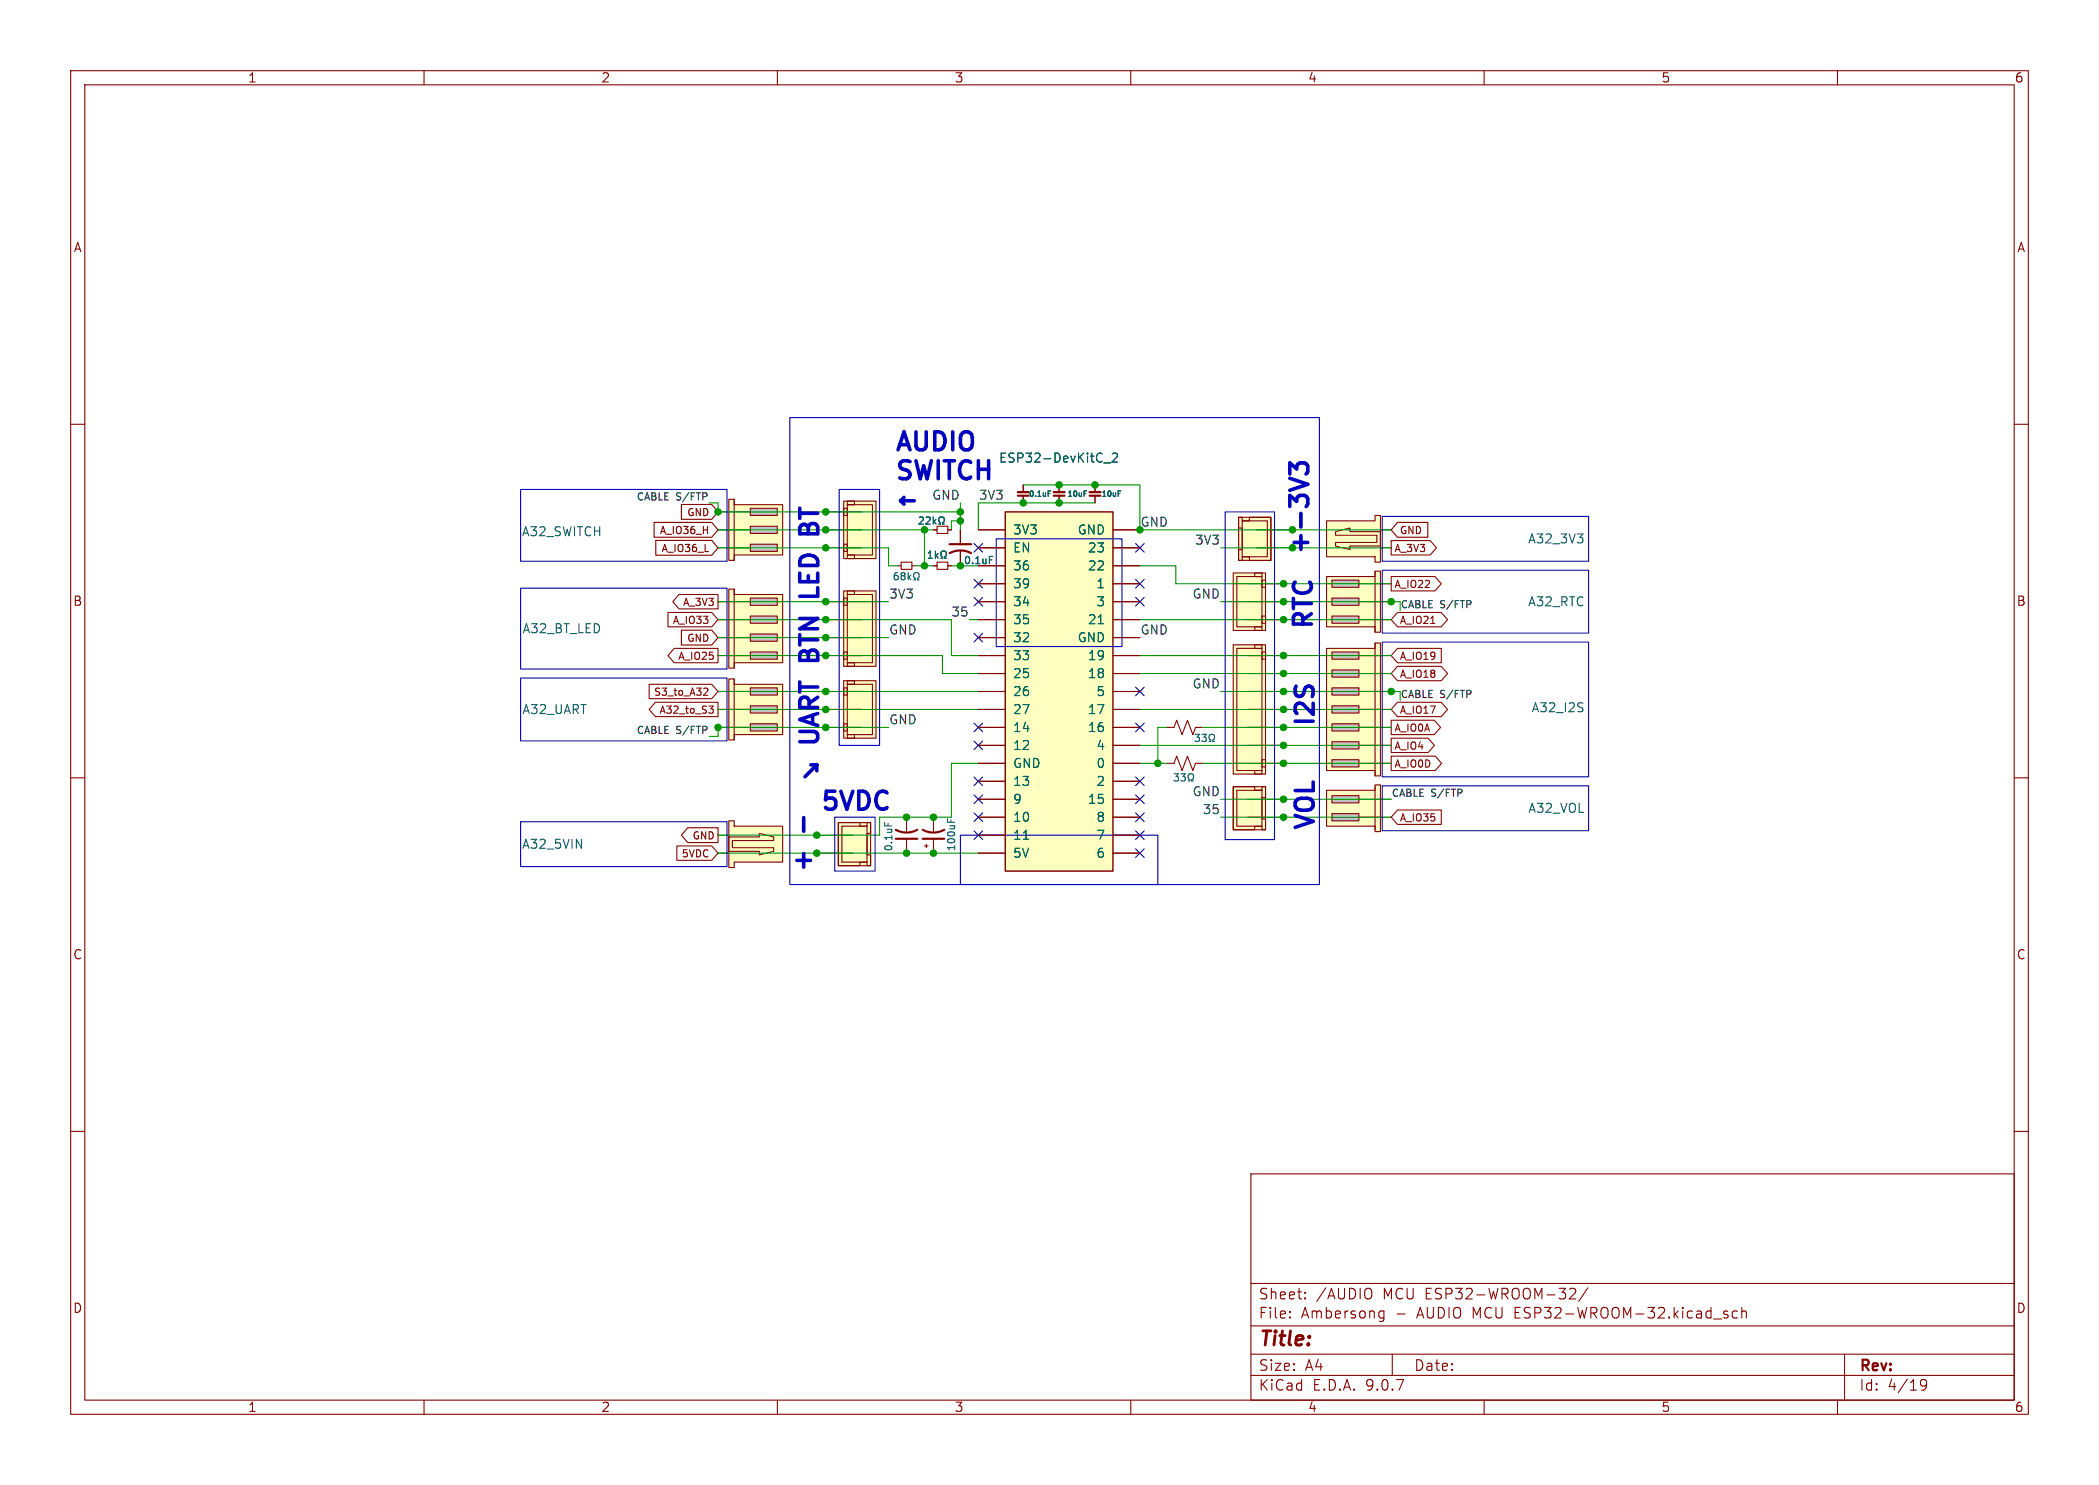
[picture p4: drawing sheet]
<svg xmlns="http://www.w3.org/2000/svg" width="297mm" height="210mm" viewBox="0 0 297 210" stroke-linecap="round" stroke-linejoin="round" font-family="sans-serif">
<g fill="none" stroke="#840000" stroke-width=".15">
<path d="M10 10h277v190h-277zM12 12h273v186h-273zM60 10v2M110 10v2M160 10v2M210 10v2M260 10v2M10 60h2M127.5 79.5h1.5v1h-1.5zM285 60h2M127 80h.5M129 80h.5"/>
<path d="M10 110h2M285 110h2M10 160h2M177 166h108v32h-108zM285 160h2M60 198v2M110 198v2M160 198v2M177 194.5h108M177 191.5h108M177 187.5h108M177 181.5h108"/>
<path d="M182.5 186.3h.1l-.1 .1M182.5 186.3v.1M182.5 185.5v.1M182.5 185.5h.1l-.1 .1M184.7 183.6v.1M184.7 183.6h-.1l.1 .1M184.7 182.8v.1M184.7 182.8h-.1l.1 .1M194 182.4l.1 .3-.1 .8M195.2 186.3l.2 .1 .4-.1M195.2 185.5l.2-.1 .4 .1M195.8 185.4v1.2a.41 .41 0 0 1-.5 .3"/>
<path d="M197 191.5v3M210 198v2M222.1 182.3l.2-.1 .5 .1a.41 .41 0 0 1 .1 .5l-.9 .9h1M224.7 182.1l-1.3 2M244.5 185.5l-.4-.1-.2 .2 .1 .2 .5 .2v.1v.2l-.2 .1-.4-.1M245.8 185.5l-.4-.1-.3 .3v.4l.1 .2 .2 .1 .4-.1M246.5 185.5a.37 .37 0 0 1 .6 .1v.8M246.5 184.9v1.5M260 198v2M261 191.5v6.5M271.7 195.4l.3-.3h.3l.2 .1a.99 .99 0 0 1-.3 1.4h-.3M271.7 195.7l.3 .3h.3l.3-.3"/>
</g>
<path d="M127 81h-.3a.68 .68 0 0 0 0 1l.4-.1v-.3l-.2-.2h-.2l-.2 .2M127.7 81.4l-.2-.2 .2-.2h.3l.1 .2-.2 .2M127.7 81.4l-.2 .2v.3l.2 .1 .3-.1 .1-.1-.1-.3-.1-.1M127.7 81.4h.2M128.5 81v1M128.6 81.6l.3 .4M128.9 81.3l-.4 .4M129.3 82h.2v-.2a.43 .43 0 0 1-.2-.6 .43 .43 0 0 1 .6-.2 .47 .47 0 0 1-.1 .8v.2h.3" fill="none" stroke="#006464" stroke-width=".15"/>
<path d="M142.2 72.4h15.3v50.8h-15.3z" fill="#ffffc2"/>
<path d="M142.2 72.4h15.3v50.8h-15.3z" fill="none" stroke="#840000" stroke-width=".2"/>
<g fill="none" stroke="#840000" stroke-width=".15">
<path d="M138.4 74.9h3.8M138.4 77.5h3.8M157.5 74.9h3.8M157.5 77.5h3.8M138.4 80h3.8M138.4 82.6h3.8M138.4 85.1h3.8M138.4 87.6h3.8M138.4 90.2h3.8M138.4 92.7h3.8M138.4 95.3h3.8M138.4 97.8h3.8"/>
<path d="M157.5 80h3.8M157.5 82.6h3.8M157.5 85.1h3.8M157.5 87.6h3.8M157.5 90.2h3.8M157.5 92.7h3.8M157.5 95.3h3.8M157.5 97.8h3.8M138.4 100.3h3.8M138.4 102.9h3.8M138.4 105.4h3.8M138.4 108h3.8"/>
<path d="M138.4 110.5h3.8M138.4 113h3.8M138.4 115.6h3.8M138.4 118.1h3.8M157.5 100.3h3.8M157.5 102.9h3.8M157.5 105.4h3.8M157.5 108h3.8M157.5 110.5h3.8M157.5 113h3.8M157.5 115.6h3.8M157.5 118.1h3.8"/>
<path d="M138.4 120.7h3.8M157.5 120.7h3.8"/>
</g>
<path d="M156.2 65.5h.9M157.4 64.2l.2-.1h.3l.2 .1v.2v.2l-.8 .7h.8M155.4 88.2h.7M144.8 118.7h.7" fill="none" stroke="#006464" stroke-width=".15"/>
<path d="M187.7 73.7h6.9v-.8h.7v6.6h-.7v-.8h-6.9z" fill="#ffffc2"/>
<g fill="none" stroke="#840000" stroke-width=".15">
<path d="M132.1 74.9h.5M132.6 74.4h1.5v1h-1.5zM134.1 74.9h.5M135.9 74.9v2.1M135.9 78v2M144.8 68.6v1M144.8 70.1v1M149.9 68.6v1M149.9 70.1v1M187.7 73.7h6.9v-.8h.7v6.6h-.7v-.8h-6.9zM189 75.2l2-.5v.5h4.3v2h-4.3v.5l-2-.5v-.5h5.8v-1h-5.8zM195.3 77.5h1.5"/>
<path d="M195.3 74.9h1.5"/>
</g>
<path d="M140 78.7h.5M148.3 69.4h.4M148.3 69.8h.3M153.4 69.4h.3M223.2 75.5h.8l-.5 .5M223.9 76.1v.6" fill="none" stroke="#006464" stroke-width=".15"/>
<path d="M134.4 78.2a3.2 3.2 0 0 1 3 0M134.4 77h3M144 70.1h1.5M149.1 70.1h1.5" fill="none" stroke="#840000" stroke-width=".3"/>
<path d="M144 69.6h1.5M149.1 69.6h1.5" fill="none" stroke="#840000" stroke-width=".33"/>
<path d="M103.1 70.6h.8v.8h6.8v7.1h-6.8v.7h-.8z" fill="#ffffc2"/>
<g fill="#c2c2c2">
<path d="M106.2 71.9h3.8v1h-3.8z"/>
<path d="M106.2 74.4h3.8v1h-3.8z"/>
<path d="M106.2 77h3.8v1h-3.8z"/>
</g>
<path d="M101.6 72.4h4.6M101.6 74.9h4.6M101.6 77.5h4.6M103.1 70.6h.8v.8h6.8v7.1h-6.8v.7h-.8zM103.9 70.6v8.6M106.2 71.9h3.8v1h-3.8zM106.2 74.4h3.8v1h-3.8zM106.2 77h3.8v1h-3.8z" fill="none" stroke="#840000" stroke-width=".15"/>
<g fill="#ffffc2">
<path d="M174.5 111.3h4.6v6h-4.6z"/>
<path d="M174.5 111.3h3v.5h1.1v-.5h.5v1.5h-.5v3h.5v1.5h-.5v-.5h-1.1v.5h-3z"/>
</g>
<path d="M154.9 68.6v1M154.9 70.1v1M174.5 111.3h4.6v6h-4.6zM174.5 111.3h3v.5h1.1v-.5h.5v1.5h-.5v3h.5v1.5h-.5v-.5h-1.1v.5h-3zM175 111.8h3.6v5h-3.6zM176.5 113h5.1M176.5 115.6h5.1" fill="none" stroke="#840000" stroke-width=".15"/>
<path d="M154.2 70.1h1.5" fill="none" stroke="#840000" stroke-width=".3"/>
<path d="M154.2 69.6h1.5" fill="none" stroke="#840000" stroke-width=".33"/>
<path d="M158.2 69.4h.4" fill="none" stroke="#006464" stroke-width=".15"/>
<g fill="#ffffc2">
<path d="M175.3 73.2h4.5v6h-4.5z"/>
<path d="M175.3 73.2h.5v.5h1v-.5h3v6h-3v-.5h-1v.5h-.5v-1.5h.5v-3h-.5z"/>
</g>
<path d="M175.3 73.2h4.5v6h-4.5zM175.3 73.2h.5v.5h1v-.5h3v6h-3v-.5h-1v.5h-.5v-1.5h.5v-3h-.5zM175.8 73.7h3.5v5h-3.5zM177.8 77.5h5.1M177.8 74.9h5.1" fill="none" stroke="#840000" stroke-width=".15"/>
<path d="M174.5 81h4.6v8.2h-4.6z" fill="#ffffc2"/>
<path d="M174.5 81h4.6v8.2h-4.6zM175 81.5h3.6v7.1h-3.6zM176.5 82.6h5.1M176.5 85.1h5.1M176.5 87.6h5.1M177.5 81h1.1v.5h-1.1zM177.5 88.6h1.1v.6h-1.1zM178.6 82h.5v1.1h-.5zM178.6 87.1h.5v1h-.5z" fill="none" stroke="#840000" stroke-width=".15"/>
<path d="M174.5 91.2h4.6v18.3h-4.6z" fill="#ffffc2"/>
<g fill="none" stroke="#840000" stroke-width=".15">
<path d="M174.5 91.2h4.6v18.3h-4.6zM175 91.7h3.6v17.3h-3.6zM176.5 92.7h5.1M176.5 95.3h5.1M176.5 97.8h5.1M177.5 91.2h1.1v.5h-1.1zM178.6 92.2h.5v1h-.5zM176.5 100.3h5.1M176.5 102.9h5.1M176.5 105.4h5.1M176.5 108h5.1M177.5 109h1.1v.5h-1.1z"/>
<path d="M178.6 107.4h.5v1.1h-.5z"/>
</g>
<path d="M187.7 111.8h6.9v-.8h.7v6.6h-.7v-.8h-6.9z" fill="#ffffc2"/>
<g fill="#c2c2c2">
<path d="M188.5 115.1h3.8v1h-3.8z"/>
<path d="M188.5 112.5h3.8v1h-3.8z"/>
</g>
<path d="M187.7 111.8h6.9v-.8h.7v6.6h-.7v-.8h-6.9zM188.5 115.1h3.8v1h-3.8zM188.5 112.5h3.8v1h-3.8zM192.3 115.6h4.5M192.3 113h4.5M194.6 111.3v6" fill="none" stroke="#840000" stroke-width=".15"/>
<path d="M103.1 96h.8v.8h6.8v7.1h-6.8v.7h-.8z" fill="#ffffc2"/>
<g fill="#c2c2c2">
<path d="M106.2 97.3h3.8v1h-3.8z"/>
<path d="M106.2 99.8h3.8v1h-3.8z"/>
<path d="M106.2 102.4h3.8v1h-3.8z"/>
</g>
<path d="M101.6 97.8h4.6M103.1 96h.8v.8h6.8v7.1h-6.8v.7h-.8zM103.9 96v8.6M106.2 97.3h3.8v1h-3.8zM106.2 99.8h3.8v1h-3.8zM101.6 100.3h4.6M101.6 102.9h4.6M106.2 102.4h3.8v1h-3.8zM165.1 102.9h1l.4-1 .8 2 .7-2 .8 2 .4-1h1" fill="none" stroke="#840000" stroke-width=".15"/>
<path d="M169.1 103.8h.6l-.3 .4 .3 .1v.5l-.2 .1-.4-.1M170.1 103.8h.6l-.4 .4 .3 .1v.5l-.1 .1-.4-.1M171.1 104.9h.2v-.2a.43 .43 0 0 1-.2-.6 .43 .43 0 0 1 .6-.2 .47 .47 0 0 1-.1 .8v.2h.2" fill="none" stroke="#006464" stroke-width=".15"/>
<path d="M103.1 83.3h.8v.8h6.8v9.6h-6.8v.8h-.8z" fill="#ffffc2"/>
<g fill="#c2c2c2">
<path d="M106.2 84.6h3.8v1h-3.8z"/>
<path d="M106.2 87.1h3.8v1h-3.8z"/>
<path d="M106.2 89.7h3.8v1h-3.8z"/>
<path d="M106.2 92.2h3.8v1h-3.8z"/>
</g>
<path d="M101.6 85.1h4.6M101.6 87.6h4.6M101.6 90.2h4.6M101.6 92.7h4.6M103.1 83.3h.8v.8h6.8v9.6h-6.8v.8h-.8zM103.9 83.3v11.2M106.2 84.6h3.8v1h-3.8zM106.2 87.1h3.8v1h-3.8zM106.2 89.7h3.8v1h-3.8zM106.2 92.2h3.8v1h-3.8z" fill="none" stroke="#840000" stroke-width=".15"/>
<path d="M103.1 116.1h.8v.7h6.8v5.1h-6.8v.8h-.8z" fill="#ffffc2"/>
<path d="M101.6 118.1h1.5M103.1 116.1h.8v.7h6.8v5.1h-6.8v.8h-.8zM103.1 118.4h4.3v-.5l2.1 .5v.5h-5.9v1h5.9v.5l-2.1 .5v-.5h-4.3zM165.1 108h1l.4-1.1 .8 2.1 .7-2.1 .8 2.1 .4-1h1M101.6 120.7h1.5" fill="none" stroke="#840000" stroke-width=".15"/>
<path d="M166.1 109.4h.7l-.4 .4 .3 .1v.4l-.1 .1-.5-.1M167.1 109.4h.6l-.3 .4 .3 .1v.4l-.2 .1-.4-.1M168.1 110.4h.2v-.1a.43 .43 0 0 1-.2-.6 .43 .43 0 0 1 .6-.2 .47 .47 0 0 1-.1 .8v.1h.3" fill="none" stroke="#006464" stroke-width=".15"/>
<g fill="#ffffc2">
<path d="M118.6 116.3h4.6v6.1h-4.6z"/>
<path d="M118.6 116.3h3.1v.5h1v-.5h.5v1.6h-.5v3h.5v1.5h-.5v-.5h-1v.5h-3.1z"/>
</g>
<path d="M115.6 118.1h5M118.6 116.3h4.6v6.1h-4.6zM118.6 116.3h3.1v.5h1v-.5h.5v1.6h-.5v3h.5v1.5h-.5v-.5h-1v.5h-3.1zM119.1 116.8h3.6v5.1h-3.6zM130.8 119.6h.5M131.1 119.4v.5M132.1 115.6v2M132.1 118.6v2.1M115.6 120.7h5" fill="none" stroke="#840000" stroke-width=".15"/>
<path d="M130.6 117.3a3.2 3.2 0 0 0 3 0M130.6 118.6h3" fill="none" stroke="#840000" stroke-width=".3"/>
<path d="M134.1 115.8v.5M134.5 115.9v.4" fill="none" stroke="#006464" stroke-width=".15"/>
<path d="M119.4 96.3h4.6v8.1h-4.6z" fill="#ffffc2"/>
<path d="M116.8 97.8h5.1M119.4 97.3h.5v1h-.5zM119.4 96.3h4.6v8.1h-4.6zM119.9 96.3h1v.5h-1zM119.9 96.8h3.5v7.1h-3.5zM116.8 100.3h5.1M116.8 102.9h5.1M119.4 102.4h.5v1h-.5zM119.9 103.9h1v.5h-1zM128.3 115.6v2M128.3 118.6v2.1" fill="none" stroke="#840000" stroke-width=".15"/>
<path d="M126.7 117.3a3.2 3.2 0 0 0 3.1 0M126.7 118.6h3.1" fill="none" stroke="#840000" stroke-width=".3"/>
<path d="M125.2 116.3v.5" fill="none" stroke="#006464" stroke-width=".15"/>
<path d="M119.4 70.9h4.6v8.1h-4.6z" fill="#ffffc2"/>
<path d="M116.8 77.5h5.1M116.8 74.9h5.1M116.8 72.4h5.1M119.4 77h.5v1h-.5zM119.4 71.9h.5v1h-.5zM119.4 70.9h4.6v8.1h-4.6zM119.9 78.5h1v.5h-1zM119.9 71.4h3.5v7.1h-3.5zM119.9 70.9h1v.5h-1z" fill="none" stroke="#840000" stroke-width=".15"/>
<path d="M119.4 83.6h4.6v10.6h-4.6z" fill="#ffffc2"/>
<path d="M116.8 92.7h5.1M116.8 90.2h5.1M116.8 87.6h5.1M116.8 85.1h5.1M119.4 92.2h.5v1h-.5zM119.4 84.6h.5v1h-.5zM119.4 83.6h4.6v10.6h-4.6zM119.9 93.7h1v.5h-1zM119.9 84.1h3.5v9.6h-3.5zM119.9 83.6h1v.5h-1z" fill="none" stroke="#840000" stroke-width=".15"/>
<path d="M187.7 91.7h6.9v-.8h.7v18.8h-.7v-.7h-6.9z" fill="#ffffc2"/>
<g fill="#c2c2c2">
<path d="M188.5 107.4h3.8v1.1h-3.8z"/>
<path d="M188.5 104.9h3.8v1h-3.8z"/>
<path d="M188.5 102.4h3.8v1h-3.8z"/>
<path d="M188.5 99.8h3.8v1h-3.8z"/>
<path d="M188.5 97.3h3.8v1h-3.8z"/>
<path d="M188.5 94.7h3.8v1.1h-3.8z"/>
<path d="M188.5 92.2h3.8v1h-3.8z"/>
</g>
<g fill="none" stroke="#840000" stroke-width=".15">
<path d="M187.7 91.7h6.9v-.8h.7v18.8h-.7v-.7h-6.9zM188.5 99.8h3.8v1h-3.8zM188.5 97.3h3.8v1h-3.8zM188.5 94.7h3.8v1.1h-3.8zM188.5 92.2h3.8v1h-3.8zM192.3 97.8h4.5M192.3 95.3h4.5M192.3 92.7h4.5M194.6 90.9v18.8M188.5 107.4h3.8v1.1h-3.8zM188.5 104.9h3.8v1h-3.8zM188.5 102.4h3.8v1h-3.8z"/>
<path d="M192.3 108h4.5M192.3 105.4h4.5M192.3 102.9h4.5M192.3 100.3h4.5"/>
</g>
<path d="M223.8 99.4h.2M223.9 100.2v.3" fill="none" stroke="#006464" stroke-width=".15"/>
<path d="M187.7 81.5h6.9v-.7h.7v8.6h-.7v-.8h-6.9z" fill="#ffffc2"/>
<g fill="#c2c2c2">
<path d="M188.5 87.1h3.8v1h-3.8z"/>
<path d="M188.5 84.6h3.8v1h-3.8z"/>
<path d="M188.5 82h3.8v1.1h-3.8z"/>
</g>
<g fill="none" stroke="#840000" stroke-width=".15">
<path d="M132.1 74.9h.5M132.6 79.5h1.5v1h-1.5zM134.1 74.9h.5M135.9 74.9v2.1M135.9 78v2M138.4 74.9h3.8M138.4 77.5h3.8M144.8 68.6v1M144.8 70.1v1M149.9 68.6v1M149.9 70.1v1M154.9 68.6v1"/>
<path d="M154.9 70.1v1M157.5 74.9h3.8M157.5 77.5h3.8M196.8 76.5h5.6l.9 1-.9 1h-5.6zM91.9 96.8h8.8l.9 1-.9 1h-8.8zM92.7 99.3h8.9v2h-8.9l-.8-1zM94.5 86.6h6.2l.9 1-.9 1h-6.2zM95.4 91.7h6.2v2h-6.2l-.9-1zM96.1 84.1h5.5v2h-5.5l-.9-1zM99.7 97.3l.4 .1 .1 .2-.7 .7h.7M100.3 99.8h.6l-.3 .4 .3 .1v.4l-.2 .2h-.3M132.1 80h.5"/>
<path d="M134.1 80h.5M138.4 87.6h3.8M138.4 85.1h3.8M138.4 82.6h3.8M138.4 80h3.8M138.4 90.2h3.8M138.4 92.7h3.8M138.4 95.3h3.8M138.4 97.8h3.8M157.5 87.6h3.8M157.5 85.1h3.8M157.5 82.6h3.8"/>
<path d="M157.5 80h3.8M157.5 90.2h3.8M157.5 92.7h3.8M157.5 95.3h3.8M157.5 97.8h3.8M187.7 81.5h6.9v-.7h.7v8.6h-.7v-.8h-6.9zM188.5 87.1h3.8v1h-3.8zM188.5 84.6h3.8v1h-3.8zM188.5 82h3.8v1.1h-3.8zM192.3 87.6h4.5M192.3 85.1h4.5M192.3 82.6h4.5"/>
<path d="M194.6 80.8v8.6M196.8 81.5h6.2l.9 1.1-.9 1h-6.2zM197.7 94.2h6.2l.9 1.1-.9 1h-6.2l-.9-1zM197.7 91.7h6.2v2h-6.2l-.9-1zM197.7 99.3h6.2l.9 1-.9 1h-6.2l-.9-1zM197.7 86.6h6.2l.9 1-.9 1h-6.2l-.9-1zM202.4 88.2h.6M95.8 119.6h4.9l.9 1.1-.9 1h-4.9zM138.4 100.3h3.8M138.4 102.9h3.8M138.4 105.4h3.8M138.4 108h3.8"/>
<path d="M138.4 110.5h3.8M138.4 113h3.8M138.4 115.6h3.8M138.4 118.1h3.8M157.5 100.3h3.8M157.5 102.9h3.8M157.5 105.4h3.8M157.5 108h3.8M157.5 110.5h3.8M157.5 113h3.8M157.5 115.6h3.8M157.5 118.1h3.8"/>
<path d="M196.8 101.9h6.1l.9 1-.9 1h-6.1zM196.8 104.4h5.3l.9 1-.9 1h-5.3zM196.8 106.9h6.3l.9 1.1-.9 1h-6.3zM197.7 114.6h6.2v2h-6.2l-.9-1zM138.4 120.7h3.8M157.5 120.7h3.8"/>
</g>
<g fill="none" stroke="#006464" stroke-width=".15">
<path d="M131.3 78.9h.6M131.3 78.2l.3-.3v1M132.4 77.9v1M132.5 78.6l.2 .3M132.7 78.3l-.3 .4M133.1 78.9h.3v-.1a.43 .43 0 0 1-.2-.6 .43 .43 0 0 1 .6-.2 .47 .47 0 0 1-.1 .8v.1h.2M140 78.7h.5M148.3 69.4h.4M148.3 69.8h.3M153.4 69.4h.3M156.2 65.5h.9M157.4 64.2l.2-.1h.3l.2 .1v.2v.2l-.8 .7h.8"/>
<path d="M158.2 69.4h.4M155.4 88.2h.7M144.8 118.7h.7"/>
</g>
<path d="M92.5 73.9h8.2l.9 1-.9 1.1h-8.2zM92.8 76.4h7.9l.9 1.1-.9 1h-7.9zM96.4 71.3h4.3l.9 1.1-.9 1h-4.3zM197.7 73.9h4.3v2.1h-4.3l-.9-1.1zM96.4 89.1h4.3l.9 1.1-.9 1h-4.3zM97.3 117.1h4.3v2.1h-4.3l-.9-1.1z" fill="none" stroke="#840000" stroke-width=".16"/>
<g fill="none" stroke="#009600" stroke-width=".15">
<path d="M100.3 71.1h1.3v1.3h34.3M101.6 77.5h24.1v2.5h1.3M101.6 74.9h30.5M130.8 74.9v5.1M135.9 73.7h-1.3v1.2M135.9 71.1v3.8M144.8 68.6h16.5v6.3h35.5M154.9 71.1h-16.5v3.8M172.7 77.5h24.1M101.6 92.7h31.7v2.6h5.1M101.6 87.6h33v5.1h3.8M101.6 85.1h24.1"/>
<path d="M101.6 97.8h36.8M101.6 90.2h24.1M129.5 80h2.6M134.6 80h3.8M137.2 87.6h1.2M161.3 92.7h35.5M161.3 87.6h35.5M161.3 95.3h35.5M161.3 80h5.1v2.6h30.4M172.7 85.1h25.4M172.7 97.8h25.4M101.6 100.3h36.8"/>
<path d="M125.7 102.9h-24.1v1.2h-1.3M138.4 108h-3.8v7.6h-10.1v2.5h-22.9M161.3 105.4h35.5M161.3 108h3.8M161.3 100.3h35.5M165.1 102.9h-1.3v5.1M170.2 102.9h26.6M170.2 108h26.6M172.7 115.6h24.1M172.7 113h24.1M101.6 120.7h36.8"/>
</g>
<g fill="none" stroke="#000084" stroke-width=".15">
<path d="M137.8 76.9l1.2 1.2M139 76.9l-1.2 1.2M160.7 76.9l1.2 1.2M161.9 76.9l-1.2 1.2M137.8 84.5l1.2 1.2M137.8 89.6l1.2 1.2M137.8 81.9l1.2 1.3M139 84.5l-1.2 1.2M139 89.6l-1.2 1.2M139 81.9l-1.2 1.3M160.7 81.9l1.2 1.3M160.7 84.5l1.2 1.2"/>
<path d="M160.7 97.2l1.2 1.2M161.9 81.9l-1.2 1.3M161.9 84.5l-1.2 1.2M161.9 97.2l-1.2 1.2M137.8 117.5l1.2 1.2M137.8 104.8l1.2 1.2M137.8 109.9l1.2 1.2M137.8 115l1.2 1.2M137.8 102.3l1.2 1.2M137.8 112.4l1.2 1.2M139 117.5l-1.2 1.2M139 104.8l-1.2 1.2"/>
<path d="M139 109.9l-1.2 1.2M139 115l-1.2 1.2M139 102.3l-1.2 1.2M139 112.4l-1.2 1.2M160.7 117.5l1.2 1.2M160.7 112.4l1.2 1.2M160.7 115l1.2 1.2M160.7 109.9l1.2 1.2M160.7 102.3l1.2 1.2M161.9 117.5l-1.2 1.2M161.9 112.4l-1.2 1.2M161.9 115l-1.2 1.2"/>
<path d="M161.9 109.9l-1.2 1.2M161.9 102.3l-1.2 1.2M160.7 120l1.2 1.3M161.9 120l-1.2 1.3"/>
</g>
<path d="M182.5 67.6l2.5 .9M182.5 67v-1.5l1 .8a.69 .69 0 0 1 .5-.8h.6l.3 .2 .1 .2v.8l-.2 .3M113.7 115.6v2" fill="none" stroke="#0000c2" stroke-width=".51"/>
<g fill="none" stroke="#0000c2" stroke-width=".15">
<path d="M111.8 59.1h74.9v66h-74.9zM73.7 69.2h29.2v10.2h-29.2zM118.7 69.2h5.8v36.2h-5.8zM141 76.2h17.7v15.2h-17.7zM173.4 72.4h6.9v46.3h-6.9zM195.6 73h29.2v6.4h-29.2zM73.7 95.9h29.2v8.9h-29.2zM73.7 83.2h29.2v11.4h-29.2zM195.6 80.6h29.2v8.9h-29.2zM195.6 90.8h29.2v19.1h-29.2zM73.7 116.2h29.2v6.4h-29.2zM118.1 115.6h5.7v7.6h-5.7z"/>
<path d="M135.9 118.1h27.9v7h-27.9zM195.6 111.1h29.2v6.4h-29.2z"/>
</g>
<g fill="#009600" stroke="#009600" stroke-width=".15">
<circle cx="181.6" cy="115.6" r=".46"/>
<circle cx="196.8" cy="85.1" r=".46"/>
<circle cx="196.8" cy="97.8" r=".46"/>
<circle cx="154.9" cy="68.6" r=".46"/>
<circle cx="135.9" cy="72.4" r=".46"/>
<circle cx="144.8" cy="71.1" r=".46"/>
<circle cx="135.9" cy="73.7" r=".46"/>
<circle cx="149.9" cy="68.6" r=".46"/>
<circle cx="149.9" cy="71.1" r=".46"/>
<circle cx="163.8" cy="108" r=".46"/>
<circle cx="181.6" cy="108" r=".46"/>
<circle cx="135.9" cy="80" r=".46"/>
<circle cx="115.6" cy="120.7" r=".46"/>
<circle cx="128.3" cy="120.7" r=".46"/>
<circle cx="132.1" cy="120.7" r=".46"/>
<circle cx="132.1" cy="115.6" r=".46"/>
<circle cx="128.3" cy="115.6" r=".46"/>
<circle cx="130.8" cy="74.9" r=".46"/>
<circle cx="130.8" cy="80" r=".46"/>
<circle cx="161.3" cy="74.9" r=".46"/>
<circle cx="116.8" cy="85.1" r=".46"/>
<circle cx="101.6" cy="72.4" r=".46"/>
<circle cx="101.6" cy="102.9" r=".46"/>
<circle cx="115.6" cy="118.1" r=".46"/>
<circle cx="181.6" cy="82.6" r=".46"/>
<circle cx="181.6" cy="102.9" r=".46"/>
<circle cx="181.6" cy="95.3" r=".46"/>
<circle cx="181.6" cy="100.3" r=".46"/>
<circle cx="181.6" cy="97.8" r=".46"/>
<circle cx="181.6" cy="113" r=".46"/>
<circle cx="181.6" cy="92.7" r=".46"/>
<circle cx="181.6" cy="105.4" r=".46"/>
<circle cx="181.6" cy="87.6" r=".46"/>
<circle cx="181.6" cy="85.1" r=".46"/>
</g>
<g font-size="3.5" fill="#0000c2">
<text x="126.5" y="64.5">AUDIO</text>
<text x="126.5" y="68.6">SWITCH</text>
<text x="186.4" y="89.4" transform="rotate(-90 186.4 89.4)">RTC</text>
<text x="186.7" y="103.1" transform="rotate(-90 186.7 103.1)">I2S</text>
<text x="115.8" y="115.3">5VDC</text>
<text x="186.7" y="117.8" transform="rotate(-90 186.7 117.8)">VOL</text>
<text x="115.6" y="123.8" transform="rotate(-90 115.6 123.8)">+</text>
</g>
<g font-size="3.5" fill="#009600">
<text x="116.6" y="74.6" transform="rotate(-90 116.6 74.6)">BT</text>
<text x="185.9" y="78.8" transform="rotate(-90 185.9 78.8)">+-3V3</text>
<text x="116.6" y="84.4" transform="rotate(-90 116.6 84.4)">LED</text>
<text x="116.6" y="111.1" transform="rotate(-90 116.6 111.1)">þÿ!˜UART BTN</text>
</g>
<text font-size="3.5" fill="#006464" x="126.5" y="72.7">þÿ!•</text>
<text font-size="2.8" fill="#840000" x="178" y="190.9">Title:</text>
<g font-size="2.1" fill="#840000">
<text x="178" y="184">Sheet:</text>
<text x="186.2" y="184">/AUDIO</text>
<text x="195.7" y="184">MCU ESP32-WROOM-32/</text>
<text x="178" y="186.7">File:</text>
<text x="184.1" y="186.7">Ambersong</text>
<text x="197.5" y="186.7">-</text>
<text x="200.7" y="186.7">AUDIO MCU ESP32-WROOM-32.kicad_sch</text>
<text x="178" y="196.9">KiCad</text>
<text x="178" y="194.1">Size:</text>
<text x="184.7" y="194.1">A4</text>
<text x="185.7" y="196.9">E.D.A.</text>
<text x="193.3" y="196.9">9.0.7</text>
<text x="200" y="194.1">Date:</text>
<text x="263" y="194.3">Rev:</text>
<text x="263" y="196.9">Id:</text>
<text x="267.1" y="196.9">4/19</text>
</g>
<g font-size="1.8" fill="#840000">
<text x="35" y="11.9">1</text>
<text x="85" y="11.9">2</text>
<text x="135" y="11.9">3</text>
<text x="185" y="11.9">4</text>
<text x="235" y="11.9">5</text>
<text x="285" y="11.9">6</text>
<text x="10.3" y="35.9">A</text>
<text x="285.3" y="35.9">A</text>
<text x="10.3" y="85.9">B</text>
<text x="285.3" y="85.9">B</text>
<text x="10.3" y="135.9">C</text>
<text x="285.3" y="135.9">C</text>
<text x="10.3" y="185.9">D</text>
<text x="285.3" y="185.9">D</text>
<text x="35" y="199.9">1</text>
<text x="85" y="199.9">2</text>
<text x="135" y="199.9">3</text>
<text x="185" y="199.9">4</text>
<text x="235" y="199.9">5</text>
<text x="285" y="199.9">6</text>
</g>
<g font-size="1.8" fill="#006464">
<text x="141.3" y="65.6">ESP32-DevKitC_2</text>
<text x="73.7" y="76">A32_SWITCH</text>
<text x="143.3" y="75.8">3V3</text>
<text x="152.4" y="75.8">GND</text>
<text x="216.1" y="77.1">A32_3V3</text>
<text x="143.3" y="78.3">EN</text>
<text x="143.3" y="80.9">36</text>
<text x="143.3" y="83.4">39</text>
<text x="153.8" y="78.3">23</text>
<text x="153.8" y="80.9">22</text>
<text x="155.1" y="83.4">1</text>
<text x="73.8" y="89.8">A32_BT_LED</text>
<text x="143.3" y="86">34</text>
<text x="143.3" y="88.5">35</text>
<text x="153.8" y="88.5">21</text>
<text x="155.1" y="86">3</text>
<text x="216.1" y="86">A32_RTC</text>
<text x="143.3" y="91">32</text>
<text x="143.3" y="93.6">33</text>
<text x="152.4" y="91">GND</text>
<text x="153.8" y="93.6">19</text>
<text x="73.8" y="101.2">A32_UART</text>
<text x="143.3" y="96.1">25</text>
<text x="143.3" y="98.7">26</text>
<text x="143.3" y="101.2">27</text>
<text x="153.8" y="96.1">18</text>
<text x="153.8" y="101.2">17</text>
<text x="155.1" y="98.7">5</text>
<text x="216.6" y="100.9">A32_I2S</text>
<text x="143.3" y="103.7">14</text>
<text x="143.3" y="106.3">12</text>
<text x="153.8" y="103.7">16</text>
<text x="155.1" y="106.3">4</text>
<text x="143.3" y="108.8">GND</text>
<text x="143.3" y="111.4">13</text>
<text x="143.3" y="113.9">9</text>
<text x="153.8" y="113.9">15</text>
<text x="155.1" y="108.8">0</text>
<text x="155.1" y="111.4">2</text>
<text x="143.3" y="116.4">10</text>
<text x="143.3" y="119">11</text>
<text x="155.1" y="116.4">8</text>
<text x="155.1" y="119">7</text>
<text x="216.2" y="115.2">A32_VOL</text>
<text x="73.8" y="120.2">A32_5VIN</text>
<text x="143.3" y="121.5">5V</text>
<text x="155.1" y="121.5">6</text>
</g>
<g font-size="1.8" fill="#0f0f0f">
<text x="131.8" y="70.8">GND</text>
<text x="138.4" y="70.8">3V3</text>
<text x="161.3" y="74.6">GND</text>
<text x="169" y="77.1">3V3</text>
<text x="125.7" y="84.7">3V3</text>
<text x="125.7" y="89.8">GND</text>
<text x="134.5" y="87.3">35</text>
<text x="161.3" y="89.8">GND</text>
<text x="168.6" y="84.7">GND</text>
<text x="168.6" y="97.4">GND</text>
<text x="125.7" y="102.5">GND</text>
<text x="168.6" y="112.7">GND</text>
<text x="170.1" y="115.2">35</text>
</g>
<g font-size="1.4" fill="#0f0f0f">
<text x="90" y="70.8">CABLE</text>
<text x="95.6" y="70.8">S/FTP</text>
<text x="203.8" y="86.1">S/FTP</text>
<text x="203.8" y="98.8">S/FTP</text>
<text x="90" y="103.9">CABLE</text>
<text x="95.6" y="103.9">S/FTP</text>
<text x="196.8" y="112.8">CABLE</text>
<text x="202.5" y="112.8">S/FTP</text>
</g>
<g font-size="1.4" fill="#840000">
<text x="93.2" y="75.7">A_IO36_H</text>
<text x="97.1" y="73.2">GND</text>
<text x="198" y="75.7">GND</text>
<text x="93.5" y="78.3">A_IO36_L</text>
<text x="197.2" y="78.3">A_3V3</text>
<text x="197.2" y="83.4">A_IO22</text>
<text x="95.1" y="88.4">A_IO33</text>
<text x="96.5" y="85.9">A_3V3</text>
<text x="198" y="88.4">A_IO21</text>
<text x="95.8" y="93.5">A_IO25</text>
<text x="97.1" y="91">GND</text>
<text x="198" y="93.5">A_IO19</text>
<text x="92.4" y="98.6">S3_to_A32</text>
<text x="93.2" y="101.1">A32_to_S3</text>
<text x="198" y="96.1">A_IO18</text>
<text x="198" y="101.1">A_IO17</text>
<text x="197.2" y="103.7">A_IO0A</text>
<text x="197.2" y="106.2">A_IO4</text>
<text x="197.2" y="108.8">A_IO0D</text>
<text x="97.8" y="118.9">GND</text>
<text x="198" y="116.4">A_IO35</text>
<text x="96.3" y="121.5">5VDC</text>
</g>
<g font-size="1.4" fill="#006464">
<text x="136.3" y="80">0.1uF</text>
<text x="126.5" y="120.5" transform="rotate(-90 126.5 120.5)">0.1uF</text>
<text x="135.4" y="120.5" transform="rotate(-90 135.4 120.5)">100uF</text>
</g>
<g font-size="1.4" fill="#009600">
<text x="198.1" y="86.1">CABLE</text>
<text x="198.1" y="98.8">CABLE</text>
</g>
<g font-size="1.1" fill="#006464">
<text x="145.5" y="70.5">0.1uF</text>
<text x="150.9" y="70.5">10uF</text>
<text x="155.7" y="70.5">10uF</text>
</g>
</svg>
